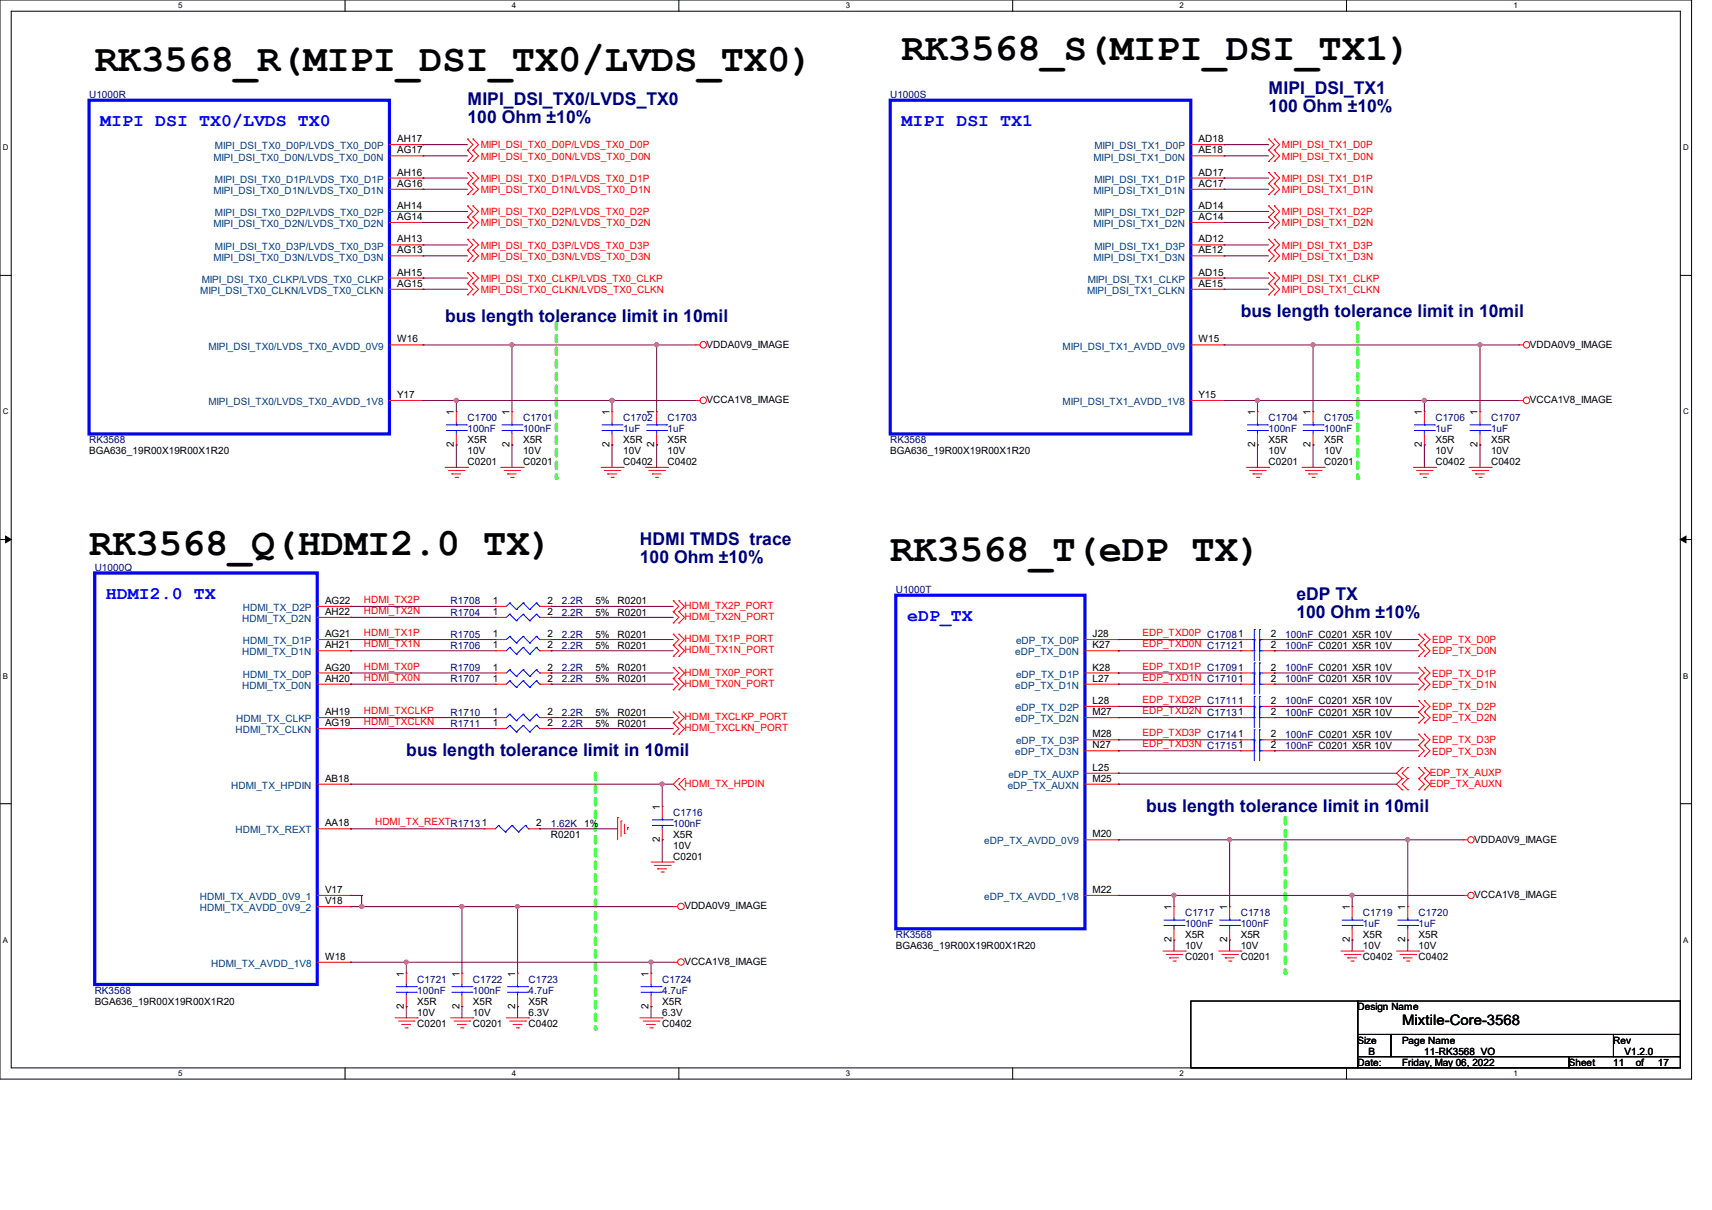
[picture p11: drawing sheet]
<svg xmlns="http://www.w3.org/2000/svg" width="297mm" height="210mm" viewBox="0 0 297 210" stroke-linecap="round" stroke-linejoin="round" font-family="sans-serif">
<path d="M0 0h293.5v187.3h-293.5zM1.9 1.9h289.6v183.4h-289.6z" fill="none" stroke="#000" stroke-width=".17"/>
<g fill="#fff">
<path d="M30.9 .2h.8v1.5h-.8z"/>
<path d="M30.9 185.5h.8v1.6h-.8z"/>
</g>
<path d="M59.9 0v1.9M59.9 185.3v2" fill="none" stroke="#000" stroke-width=".17"/>
<g fill="#fff">
<path d="M88.8 .2h.8v1.5h-.8z"/>
<path d="M88.8 185.5h.8v1.6h-.8z"/>
</g>
<path d="M117.8 0v1.9M117.8 185.3v2" fill="none" stroke="#000" stroke-width=".17"/>
<g fill="#fff">
<path d="M146.7 .2h.8v1.5h-.8z"/>
<path d="M146.7 185.5h.8v1.6h-.8z"/>
</g>
<path d="M175.7 0v1.9M175.7 185.3v2" fill="none" stroke="#000" stroke-width=".17"/>
<g fill="#fff">
<path d="M204.6 .2h.8v1.5h-.8z"/>
<path d="M204.6 185.5h.8v1.6h-.8z"/>
</g>
<path d="M233.6 0v1.9M233.6 185.3v2" fill="none" stroke="#000" stroke-width=".17"/>
<g fill="#fff">
<path d="M262.6 .2h.7v1.5h-.7z"/>
<path d="M262.6 185.5h.7v1.6h-.7z"/>
<path d="M.5 24.8h1v1.6h-1z"/>
<path d="M292 24.8h1v1.6h-1z"/>
<path d="M.5 70.7h1v1.5h-1z"/>
<path d="M292 70.7h1v1.5h-1z"/>
</g>
<path d="M0 47.8h1.9M291.5 47.8h2" fill="none" stroke="#000" stroke-width=".17"/>
<g fill="#fff">
<path d="M.5 116.5h.9v1.6h-.9z"/>
<path d="M292 116.5h.9v1.6h-.9z"/>
</g>
<path d="M0 93.6h1.9M291.5 93.6h2" fill="none" stroke="#000" stroke-width=".17"/>
<path d="M1 93l.9 .6-.9 .6zM291.5 93.6l1-.6v1.2z" fill="#000" stroke="#000" stroke-width=".17"/>
<g fill="#fff">
<path d="M.5 162.4h.9v1.5h-.9z"/>
<path d="M292 162.4h.9v1.5h-.9z"/>
</g>
<path d="M0 139.5h1.9M291.5 139.5h2" fill="none" stroke="#000" stroke-width=".17"/>
<path d="M96.5 56v27" fill="none" stroke="#0f0" stroke-width=".55" stroke-dasharray="1.1 1.1"/>
<circle cx="96.5" cy="83" r=".28" fill="#0f0" stroke-dasharray="1.1 1.1"/>
<path d="M235.5 56v27" fill="none" stroke="#0f0" stroke-width=".55" stroke-dasharray="1.1 1.1"/>
<circle cx="235.5" cy="83" r=".28" fill="#0f0" stroke-dasharray="1.1 1.1"/>
<path d="M223 141.9v27" fill="none" stroke="#0f0" stroke-width=".55" stroke-dasharray="1.1 1.1"/>
<circle cx="223" cy="168.9" r=".28" fill="#0f0" stroke-dasharray="1.1 1.1"/>
<path d="M103.3 134.2v44.4" fill="none" stroke="#0f0" stroke-width=".55" stroke-dasharray="1.1 1.1"/>
<circle cx="103.3" cy="178.6" r=".28" fill="#0f0" stroke-dasharray="1.1 1.1"/>
<g fill="none" stroke="#f00" stroke-width=".17">
<path d="M67.6 25.1h5.8M67.6 27.1h5.8M67.6 30.9h5.8M67.6 32.9h5.8M67.6 36.7h5.8M67.6 38.6h5.8M73.4 25.1h.1M73.4 27.1h.1M73.4 30.9h.1M73.4 32.9h.1M73.4 36.7h.1M73.4 38.6h.1"/>
<path d="M81.1 26.1h.1M81.1 24.1h.1M81.1 28h.1M81.1 31.9h.1M81.1 29.9h.1M81.1 33.8h.1M81.1 37.7h.1M81.1 35.7h.1M81.1 39.6h.1M81.1 24.1l.9 1-.9 1M81.1 26.1l.9 1-.9 .9M81.1 29.9l.9 1-.9 1"/>
<path d="M81.1 31.9l.9 1-.9 .9M81.1 35.7l.9 1-.9 1M81.1 37.7l.9 .9-.9 1M82 26.1h.1M82 24.1h.1M82 28h.1M82 31.9h.1M82 29.9h.1M82 33.8h.1M82 37.7h.1M82 35.7h.1M82 39.6h.1"/>
<path d="M82 24.1l1 1-1 1M82 26.1l1 1-1 .9M82 29.9l1 1-1 1M82 31.9l1 1-1 .9M82 35.7l1 1-1 1M82 37.7l1 .9-1 1M206.6 25.1h5.7M206.6 27.1h5.7M206.6 30.9h5.7M206.6 32.9h5.7M206.6 36.7h5.7M206.6 38.6h5.7"/>
<path d="M212.3 25.1h.1M212.3 27.1h.1M212.3 30.9h.1M212.3 32.9h.1M212.3 36.7h.1M212.3 38.6h.1M220.1 26.1h.1M220.1 24.1h.1M220.1 28h.1M220.1 31.9h.1M220.1 29.9h.1M220.1 33.8h.1"/>
<path d="M220.1 37.7h.1M220.1 35.7h.1M220.1 39.6h.1M220.1 24.1l1 1-1 1M220.1 26.1l1 1-1 .9M220.1 29.9l1 1-1 1M220.1 31.9l1 1-1 .9M220.1 35.7l1 1-1 1M220.1 37.7l1 .9-1 1M221.1 26.1h.1M221.1 24.1h.1M221.1 28h.1"/>
<path d="M221.1 31.9h.1M221.1 29.9h.1M221.1 33.8h.1M221.1 37.7h.1M221.1 35.7h.1M221.1 39.6h.1M221.1 24.1l.9 1-.9 1M221.1 26.1l.9 1-.9 .9M221.1 29.9l.9 1-.9 1M221.1 31.9l.9 1-.9 .9M221.1 35.7l.9 1-.9 1M221.1 37.7l.9 .9-.9 1"/>
<path d="M67.6 59.9h5.8M67.6 42.5h5.8M67.6 44.4h5.8M67.6 48.3h5.8M67.6 50.2h5.8M73.4 42.5h.1M73.4 44.4h.1M73.4 48.3h.1M73.4 50.2h.1M73.4 59.9h.1M81.1 49.2h.1M81.1 47.3h.1"/>
<path d="M81.1 51.2h.1M81.1 43.4h.1M81.1 41.5h.1M81.1 45.4h.1M81.1 47.3l.9 1-.9 .9M81.1 49.2l.9 1-.9 1M81.1 41.5l.9 1-.9 .9M81.1 43.4l.9 1-.9 1M82 49.2h.1M82 47.3h.1M82 51.2h.1M82 43.4h.1"/>
<path d="M82 41.5h.1M82 45.4h.1M82 47.3l1 1-1 .9M82 49.2l1 1-1 1M82 41.5l1 1-1 .9M82 43.4l1 1-1 1M120.6 59.9h.1M120.6 59.9h.9M206.6 59.9h5.7M206.6 42.5h5.7M206.6 44.4h5.7M206.6 48.3h5.7"/>
<path d="M206.6 50.2h5.7M212.3 42.5h.1M212.3 44.4h.1M212.3 48.3h.1M212.3 50.2h.1M212.3 59.9h.1M220.1 49.2h.1M220.1 47.3h.1M220.1 51.2h.1M220.1 43.4h.1M220.1 41.5h.1M220.1 45.4h.1"/>
<path d="M220.1 47.3l1 1-1 .9M220.1 49.2l1 1-1 1M220.1 41.5l1 1-1 .9M220.1 43.4l1 1-1 1M221.1 49.2h.1M221.1 47.3h.1M221.1 51.2h.1M221.1 43.4h.1M221.1 41.5h.1M221.1 45.4h.1M221.1 47.3l.9 1-.9 .9M221.1 49.2l.9 1-.9 1"/>
<path d="M221.1 41.5l.9 1-.9 .9M221.1 43.4l.9 1-.9 1M263.5 59.9h.1M263.5 59.9h.8M67.6 69.5h5.8M73.4 69.5h.1M79.2 71.5h.1M79.2 77.2h.1M79.2 71.5v1.9M79.2 75.3v1.9M88.8 71.5h.1M88.8 77.2h.1"/>
<path d="M88.8 71.5v1.9M88.8 75.3v1.9M106.2 71.5h.1M106.2 77.2h.1M106.2 71.5v1.9M106.2 75.3v1.9M113.9 71.5h.1M113.9 77.2h.1M113.9 71.5v1.9M113.9 75.3v1.9M120.6 69.5h.1M120.6 69.5h.9"/>
<path d="M206.6 69.5h5.7M212.3 69.5h.1M218.1 71.5h.1M218.1 77.2h.1M218.1 71.5v1.9M218.1 75.3v1.9M227.8 71.5h.1M227.8 77.2h.1M227.8 71.5v1.9M227.8 75.3v1.9M247.1 71.5h.1M247.1 77.2h.1"/>
<path d="M247.1 71.5v1.9M247.1 75.3v1.9M256.8 71.5h.1M256.8 77.2h.1M256.8 71.5v1.9M256.8 75.3v1.9M263.5 69.5h.1M263.5 69.5h.8M77.2 81.1h3.9M77.8 81.7h2.7M78.4 82.3h.1M78.4 82.3h1.5"/>
<path d="M79 82.8h.4M79.4 82.8h.1M80.5 81.7h.1M81.1 81.1h.1M86.9 81.1h3.9M87.5 81.7h2.7M88.1 82.3h.1M88.1 82.3h1.5M88.6 82.8h.4M89 82.8h.1M90.2 81.7h.1M90.8 81.1h.1"/>
<path d="M104.3 81.1h3.8M104.8 81.7h2.7M105.4 82.3h.1M105.4 82.3h1.6M106 82.8h.4M106.4 82.8h.1M107.5 81.7h.1M108.1 81.1h.1M112 81.1h3.8M112.6 81.7h2.7M113.2 82.3h.1M113.2 82.3h1.5"/>
<path d="M113.7 82.8h.4M114.1 82.8h.1M115.3 81.7h.1M115.8 81.1h.1M216.2 81.1h3.9M216.8 81.7h2.7M217.4 82.3h.1M217.4 82.3h1.5M218 82.8h.4M218.4 82.8h.1M219.5 81.7h.1M220.1 81.1h.1"/>
<path d="M225.9 81.1h3.8M226.4 81.7h2.8M227 82.3h.1M227 82.3h1.6M227.6 82.8h.4M228 82.8h.1M229.2 81.7h.1M229.7 81.1h.1M245.2 81.1h3.8M245.7 81.7h2.8M246.3 82.3h.1M246.3 82.3h1.6"/>
<path d="M246.9 82.8h.4M247.3 82.8h.1M248.5 81.7h.1M249 81.1h.1M254.8 81.1h3.9M255.4 81.7h2.7M256 82.3h.1M256 82.3h1.5M256.6 82.8h.4M257 82.8h.1M258.1 81.7h.1M258.7 81.1h.1"/>
<path d="M55 111h5.8M55 112.9h5.8M55 116.8h5.8M55 118.7h5.8M55 105.2h5.8M55 107.1h5.8M60.8 105.2h.1M60.8 107.1h.1M60.8 111h.1M60.8 112.9h.1M60.8 116.8h.1M60.8 118.7h.1"/>
<path d="M85.9 112.9h.1M85.9 105.2h.1M85.9 107.1h.1M85.9 111h.1M85.9 116.8h.1M85.9 118.7h.1M85.9 111h1.9M85.9 112.9h1.9M85.9 116.8h1.9M85.9 118.7h1.9M85.9 105.2h1.9M85.9 107.1h1.9"/>
<path d="M93.6 111h2M93.6 112.9h2M93.6 116.8h2M93.6 118.7h2M93.6 105.2h2M93.6 107.1h2M95.6 112.9h.1M95.6 105.2h.1M95.6 107.1h.1M95.6 111h.1M95.6 116.8h.1M95.6 118.7h.1"/>
<path d="M116.8 108.1h.1M116.8 106.2h.1M116.8 104.3h.1M116.8 113.9h.1M116.8 112h.1M116.8 110.1h.1M116.8 119.7h.1M116.8 117.8h.1M116.8 115.8h.1M116.8 106.2l1 .9-1 1M116.8 104.3l1 .9-1 1M116.8 112l1 .9-1 1"/>
<path d="M116.8 110.1l1 .9-1 1M116.8 117.8l1 .9-1 1M116.8 115.8l1 1-1 1M117.8 108.1h.1M117.8 106.2h.1M117.8 104.3h.1M117.8 113.9h.1M117.8 112h.1M117.8 110.1h.1M117.8 119.7h.1M117.8 117.8h.1M117.8 115.8h.1"/>
<path d="M117.8 106.2l.9 .9-.9 1M117.8 104.3l.9 .9-.9 1M117.8 112l.9 .9-.9 1M117.8 110.1l.9 .9-.9 1M117.8 117.8l.9 .9-.9 1M117.8 115.8l.9 1-.9 1M188.2 111h5.8M188.2 112.9h5.8M188.2 116.8h5.8M188.2 118.7h5.8M194 111h.1M194 112.9h.1"/>
<path d="M194 116.8h.1M194 118.7h.1M215.3 112.9h.1M215.3 116.8h.1M215.3 118.7h.1M215.3 111h.1M215.3 111h1.9M215.3 112.9h1.9M215.3 116.8h1.9M215.3 118.7h1.9M219.1 111h2M219.1 112.9h2"/>
<path d="M219.1 116.8h2M219.1 118.7h2M221.1 112.9h.1M221.1 116.8h.1M221.1 118.7h.1M221.1 111h.1M246.1 112h.1M246.1 110.1h.1M246.1 113.9h.1M246.1 117.8h.1M246.1 115.8h.1M246.1 119.7h.1"/>
<path d="M246.1 110.1l1 .9-1 1M246.1 112l1 .9-1 1M246.1 115.8l1 1-1 1M246.1 117.8l1 .9-1 1M247.1 112h.1M247.1 110.1h.1M247.1 113.9h.1M247.1 117.8h.1M247.1 115.8h.1M247.1 119.7h.1M247.1 110.1l1 .9-1 1M247.1 112l1 .9-1 1"/>
<path d="M247.1 115.8l1 1-1 1M247.1 117.8l1 .9-1 1M55 124.5h5.8M55 136.1h5.8M55 126.4h5.8M60.8 124.5h.1M60.8 126.4h.1M60.8 136.1h.1M85.9 126.4h.1M85.9 124.5h.1M85.9 124.5h1.9M85.9 126.4h1.9"/>
<path d="M93.6 124.5h2M93.6 126.4h2M95.6 126.4h.1M95.6 124.5h.1M114.9 140h.1M114.9 140v1.9M116.8 127.4h.1M116.8 125.5h.1M116.8 123.6h.1M116.8 125.5l1 .9-1 1M116.8 123.6l1 .9-1 1M117.8 135.1h.1"/>
<path d="M117.8 137.1h.1M117.8 127.4h.1M117.8 125.5h.1M117.8 123.6h.1M117.8 135.1l-1 1 1 1M117.8 125.5l.9 .9-.9 1M117.8 123.6l.9 .9-.9 1M118.7 137.1h.1M118.7 135.1h.1M118.7 135.1l-.9 1 .9 1M188.2 128.4h5.8M188.2 122.6h5.8"/>
<path d="M188.2 124.5h5.8M188.2 130.3h5.8M188.2 134.2h5.8M188.2 136.1h5.8M194 122.6h.1M194 124.5h.1M194 128.4h.1M194 130.3h.1M194 134.2h.1M194 136.1h.1M215.3 128.4h.1M215.3 130.3h.1"/>
<path d="M215.3 124.5h.1M215.3 122.6h.1M215.3 128.4h1.9M215.3 122.6h1.9M215.3 124.5h1.9M215.3 130.3h1.9M219.1 128.4h2M219.1 122.6h2M219.1 124.5h2M219.1 130.3h2M221.1 128.4h.1M221.1 130.3h.1"/>
<path d="M221.1 124.5h.1M221.1 122.6h.1M243.2 133.2h.1M243.2 135.1h.1M243.2 137.1h.1M243.2 133.2l-.9 1 .9 .9M243.2 135.1l-.9 1 .9 1M244.2 135.1h.1M244.2 133.2h.1M244.2 137.1h.1M244.2 133.2l-1 1 1 .9M244.2 135.1l-1 1 1 1"/>
<path d="M246.1 123.6h.1M246.1 121.6h.1M246.1 125.5h.1M246.1 129.4h.1M246.1 127.4h.1M246.1 131.3h.1M246.1 135.1h.1M246.1 133.2h.1M246.1 137.1h.1M246.1 121.6l1 1-1 1M246.1 123.6l1 .9-1 1M246.1 127.4l1 1-1 1"/>
<path d="M246.1 129.4l1 .9-1 1M246.1 133.2l1 1-1 .9M246.1 135.1l1 1-1 1M247.1 123.6h.1M247.1 121.6h.1M247.1 125.5h.1M247.1 129.4h.1M247.1 127.4h.1M247.1 131.3h.1M247.1 135.1h.1M247.1 133.2h.1M247.1 137.1h.1"/>
<path d="M247.1 121.6l1 1-1 1M247.1 123.6l1 .9-1 1M247.1 127.4l1 1-1 1M247.1 129.4l1 .9-1 1M247.1 133.2l1 1-1 .9M247.1 135.1l1 1-1 1M55 155.4h5.8M55 157.4h5.8M55 143.8h5.8M60.8 143.8h.1M60.8 155.4h.1M60.8 157.4h.1"/>
<path d="M84 143.8h.1M84 143.8h1.9M91.7 143.8h1.9M93.6 143.8h.1M107.1 141.9h.1M107.1 141.9v3.9M107.7 142.5h.1M107.7 142.5v2.7M108.3 144.6h.1M108.3 143v1.6M108.9 143.6h.1M108.9 143.6v.4"/>
<path d="M112.9 149.6h3.9M113.5 150.2h2.7M114.1 150.8h.1M114.1 150.8h1.6M114.7 151.3h.4M114.9 145.8h.1M114.9 143.8v2M115.1 151.3h.1M116.2 150.2h.1M116.8 149.6h.1M116.8 157.4h.1M116.8 157.4h.8"/>
<path d="M188.2 145.8h5.8M188.2 155.4h5.8M194 145.8h.1M194 155.4h.1M203.7 157.4h.1M203.7 157.4v1.9M213.3 157.4h.1M213.3 157.4v1.9M234.6 157.4h.1M234.6 157.4v1.9M244.2 157.4h.1M244.2 157.4v1.9"/>
<path d="M253.9 145.8h.1M253.9 155.4h.1M253.9 145.8h.7M253.9 155.4h.7M55 167h5.8M60.8 167h.1M68.5 176.7h3.9M69.1 177.2h2.7M69.7 177.8h.1M69.7 177.8h1.5M70.3 178.4h.4M70.5 168.9h.1"/>
<path d="M70.5 174.7h.1M70.5 168.9v2M70.5 172.8v1.9M70.7 178.4h.1M71.8 177.2h.1M72.4 176.7h.1M78.2 176.7h3.8M78.8 177.2h2.7M79.4 177.8h.1M79.4 177.8h1.5M79.9 178.4h.4M80.1 168.9h.1"/>
<path d="M80.1 174.7h.1M80.1 168.9v2M80.1 172.8v1.9M80.3 178.4h.1M81.5 177.2h.1M82 176.7h.1M87.8 176.7h3.9M88.4 177.2h2.7M89 177.8h.1M89 177.8h1.6M89.6 178.4h.4M89.8 168.9h.1"/>
<path d="M89.8 174.7h.1M89.8 168.9v2M89.8 172.8v1.9M90 178.4h.1M91.1 177.2h.1M91.7 176.7h.1M111 176.7h3.9M111.6 177.2h2.7M112.2 177.8h.1M112.2 177.8h1.5M112.7 178.4h.5M112.9 168.9h.1"/>
<path d="M112.9 174.7h.1M112.9 168.9v2M112.9 172.8v1.9M113.2 178.4h.1M114.3 177.2h.1M114.9 176.7h.1M116.8 167h.1M116.8 167h.8M201.8 165.1h3.8M202.3 165.7h2.7M202.9 166.2h.1M202.9 166.2h1.5"/>
<path d="M203.5 166.8h.4M203.7 163.2h.1M203.7 161.2v2M203.9 166.8h.1M205 165.7h.1M205.6 165.1h.1M211.4 165.1h3.9M212 165.7h2.7M212.6 166.2h.1M212.6 166.2h1.5M213.1 166.8h.4M213.3 163.2h.1"/>
<path d="M213.3 161.2v2M213.5 166.8h.1M214.7 165.7h.1M215.3 165.1h.1M232.6 165.1h3.9M233.2 165.7h2.7M233.8 166.2h.1M233.8 166.2h1.5M234.4 166.8h.3M234.6 163.2h.1M234.6 161.2v2M234.7 166.8h.1"/>
<path d="M235.9 165.7h.1M236.5 165.1h.1M242.3 165.1h3.8M242.9 165.7h2.7M243.5 166.2h.1M243.5 166.2h1.5M244 166.8h.4M244.2 163.2h.1M244.2 161.2v2M244.4 166.8h.1M245.6 165.7h.1M246.1 165.1h.1"/>
<circle cx="122" cy="59.8" r=".56"/>
<circle cx="264.8" cy="59.8" r=".56"/>
<circle cx="122" cy="69.5" r=".56"/>
<circle cx="264.8" cy="69.5" r=".56"/>
<circle cx="118.1" cy="157.3" r=".56"/>
<circle cx="255.2" cy="145.8" r=".55"/>
<circle cx="255.2" cy="155.4" r=".55"/>
<circle cx="118.1" cy="167" r=".56"/>
</g>
<path d="M206.6 173.7h28.9v11.6h-28.9zM235.5 173.7h56v5.8h-56zM235.5 179.5h5.8v3.9h-5.8zM241.3 179.5h38.6v3.9h-38.6zM279.9 179.5h11.6v3.9h-11.6zM235.5 183.4h36.7v1.9h-36.7zM272.2 183.4h19.3v1.9h-19.3z" fill="none" stroke="#000" stroke-width=".17"/>
<g fill="none" stroke="#00f" stroke-width=".17">
<path d="M77.4 74.7h3.5M77.4 73.7h3.5M79.2 73.7h.1M79.2 74.7h.1M79.2 73.4v.3M79.2 74.7v.6M80.9 74.7h.1M80.9 73.7h.1M87.1 74.7h3.5M87.1 73.7h3.5M88.8 73.7h.1M88.8 74.7h.1"/>
<path d="M88.8 73.4v.3M88.8 74.7v.6M90.6 74.7h.1M90.6 73.7h.1M104.4 74.7h3.5M104.4 73.7h3.5M106.2 73.7h.1M106.2 74.7h.1M106.2 73.4v.3M106.2 74.7v.6M107.9 74.7h.1M107.9 73.7h.1"/>
<path d="M112.2 74.7h3.5M112.2 73.7h3.5M113.9 73.7h.1M113.9 74.7h.1M113.9 73.4v.3M113.9 74.7v.6M115.7 74.7h.1M115.7 73.7h.1M216.4 74.7h3.5M216.4 73.7h3.5M218.1 73.7h.1M218.1 74.7h.1"/>
<path d="M218.1 73.4v.3M218.1 74.7v.6M219.9 74.7h.1M219.9 73.7h.1M226.1 74.7h3.4M226.1 73.7h3.4M227.8 73.7h.1M227.8 74.7h.1M227.8 73.4v.3M227.8 74.7v.6M229.5 74.7h.1M229.5 73.7h.1"/>
<path d="M245.4 74.7h3.4M245.4 73.7h3.4M247.1 73.7h.1M247.1 74.7h.1M247.1 73.4v.3M247.1 74.7v.6M248.8 74.7h.1M248.8 73.7h.1M255 74.7h3.5M255 73.7h3.5M256.8 73.7h.1M256.8 74.7h.1"/>
<path d="M256.8 73.4v.3M256.8 74.7v.6M258.5 74.7h.1M258.5 73.7h.1M88.4 112.4h.1M88.4 104.6h.1M88.4 106.6h.1M88.4 110.4h.1M88.4 116.2h.1M88.4 118.2h.1M88.4 112.4l-.6 .5M88.4 112.4l1.2 1.1"/>
<path d="M88.4 104.6l-.6 .6M88.4 104.6l1.2 1.2M88.4 106.6l-.6 .5M88.4 106.6l1.2 1.1M88.4 110.4l-.6 .6M88.4 110.4l1.2 1.2M88.4 116.2l-.6 .6M88.4 116.2l1.2 1.2M88.4 118.2l-.6 .5M88.4 118.2l1.2 1.1M89.6 113.5h.1M89.6 105.8h.1"/>
<path d="M89.6 107.7h.1M89.6 111.6h.1M89.6 117.4h.1M89.6 119.3h.1M90.8 112.4h.1M90.8 104.6h.1M90.8 106.6h.1M90.8 110.4h.1M90.8 116.2h.1M90.8 118.2h.1M90.8 112.4l-1.2 1.1M90.8 112.4l1.1 1.1"/>
<path d="M90.8 104.6l-1.2 1.2M90.8 104.6l1.1 1.2M90.8 106.6l-1.2 1.1M90.8 106.6l1.1 1.1M90.8 110.4l-1.2 1.2M90.8 110.4l1.1 1.2M90.8 116.2l-1.2 1.2M90.8 116.2l1.1 1.2M90.8 118.2l-1.2 1.1M90.8 118.2l1.1 1.1M91.9 113.5h.1M91.9 105.8h.1"/>
<path d="M91.9 107.7h.1M91.9 111.6h.1M91.9 117.4h.1M91.9 119.3h.1M93 112.4h.1M93 104.6h.1M93 106.6h.1M93 110.4h.1M93 116.2h.1M93 118.2h.1M93 112.4l-1.1 1.1M93 112.4l.6 .5"/>
<path d="M93 104.6l-1.1 1.2M93 104.6l.6 .6M93 106.6l-1.1 1.1M93 106.6l.6 .5M93 110.4l-1.1 1.2M93 110.4l.6 .6M93 116.2l-1.1 1.2M93 116.2l.6 .6M93 118.2l-1.1 1.1M93 118.2l.6 .5M93.6 112.9h.1M93.6 105.2h.1"/>
<path d="M93.6 107.1h.1M93.6 111h.1M93.6 116.8h.1M93.6 118.7h.1M217.2 112.9h.4M217.2 116.8h.4M217.2 118.7h.4M217.2 111h.4M217.6 112.9h.1M217.6 111.2h.1M217.6 116.8h.1M217.6 115.1h.1"/>
<path d="M217.6 118.7h.1M217.6 117h.1M217.6 111h.1M217.6 109.3h.1M217.6 109.3v5.4M217.6 115.1v5.4M218.5 111.2h.1M218.5 112.9h.1M218.5 115.1h.1M218.5 116.8h.1M218.5 117h.1M218.5 118.7h.1"/>
<path d="M218.5 109.3h.1M218.5 111h.1M218.5 109.3v5.4M218.5 115.1v5.4M218.5 112.9h.6M218.5 116.8h.6M218.5 118.7h.6M218.5 111h.6M88.4 125.9h.1M88.4 124h.1M88.4 125.9l-.6 .5M88.4 125.9l1.2 1.1"/>
<path d="M88.4 124l-.6 .5M88.4 124l1.2 1.1M89.6 127h.1M89.6 125.1h.1M90.8 125.9h.1M90.8 124h.1M90.8 125.9l-1.2 1.1M90.8 125.9l1.1 1.1M90.8 124l-1.2 1.1M90.8 124l1.1 1.1M91.9 127h.1M91.9 125.1h.1"/>
<path d="M93 125.9h.1M93 124h.1M93 125.9l-1.1 1.1M93 125.9l.6 .5M93 124l-1.1 1.1M93 124l.6 .5M93.6 126.4h.1M93.6 124.5h.1M217.2 128.4h.4M217.2 130.3h.4M217.2 124.5h.4M217.2 122.6h.4"/>
<path d="M217.6 128.4h.1M217.6 126.7h.1M217.6 130.3h.1M217.6 128.6h.1M217.6 124.5h.1M217.6 122.8h.1M217.6 122.6h.1M217.6 120.9h.1M217.6 120.9v5.4M217.6 126.7v5.3M218.5 126.7h.1M218.5 128.4h.1"/>
<path d="M218.5 128.6h.1M218.5 130.3h.1M218.5 122.8h.1M218.5 124.5h.1M218.5 120.9h.1M218.5 122.6h.1M218.5 128.4h.6M218.5 120.9v5.4M218.5 126.7v5.3M218.5 130.3h.6M218.5 124.5h.6M218.5 122.6h.6"/>
<path d="M86.5 143.3h.1M86.5 143.3l-.6 .5M86.5 143.3l1.2 1.1M87.7 144.4h.1M88.8 143.3h.1M88.8 143.3l-1.1 1.1M88.8 143.3l1.2 1.1M90 144.4h.1M91.1 143.3h.1M91.1 143.3l-1.1 1.1M91.1 143.3l.6 .5M91.7 143.8h.1"/>
<path d="M113.2 143.3h3.4M113.2 142.3h3.4M114.9 142.3h.1M114.9 143.3h.1M114.9 141.9v.4M114.9 143.3v.5M116.6 143.3h.1M116.6 142.3h.1M201.9 159.7h3.5M203.7 159.7h.1M203.7 159.3v.4M205.4 159.7h.1"/>
<path d="M211.6 159.7h3.5M213.3 159.7h.1M213.3 159.3v.4M215.1 159.7h.1M232.8 159.7h3.5M234.6 159.7h.1M234.6 159.3v.4M236.3 159.7h.1M242.5 159.7h3.5M244.2 159.7h.1M244.2 159.3v.4M246 159.7h.1"/>
<path d="M68.7 172.2h3.5M68.7 171.2h3.5M70.5 171.2h.1M70.5 172.2h.1M70.5 170.9v.3M70.5 172.2v.6M72.2 172.2h.1M72.2 171.2h.1M78.4 172.2h3.5M78.4 171.2h3.5M80.1 171.2h.1M80.1 172.2h.1"/>
<path d="M80.1 170.9v.3M80.1 172.2v.6M81.9 172.2h.1M81.9 171.2h.1M88.1 172.2h3.4M88.1 171.2h3.4M89.8 171.2h.1M89.8 172.2h.1M89.8 170.9v.3M89.8 172.2v.6M91.5 172.2h.1M91.5 171.2h.1"/>
<path d="M111.2 172.2h3.5M111.2 171.2h3.5M112.9 171.2h.1M112.9 172.2h.1M112.9 170.9v.3M112.9 172.2v.6M114.7 172.2h.1M114.7 171.2h.1M201.9 160.6h3.5M203.7 160.6h.1M203.7 160.6v.6M205.4 160.6h.1"/>
<path d="M211.6 160.6h3.5M213.3 160.6h.1M213.3 160.6v.6M215.1 160.6h.1M232.8 160.6h3.5M234.6 160.6h.1M234.6 160.6v.6M236.3 160.6h.1M242.5 160.6h3.5M244.2 160.6h.1M244.2 160.6v.6M246 160.6h.1"/>
</g>
<path d="M15.5 17.4h52.1v57.9h-52.1zM154.4 17.4h52.2v57.9h-52.2zM16.4 99.4h38.6v71.5h-38.6zM155.4 103.3h32.8v57.9h-32.8z" fill="none" stroke="#00f" stroke-width=".55"/>
<g fill="none" stroke="#800040" stroke-width=".17">
<path d="M73.4 25.1h.1M73.4 27.1h.1M73.4 30.9h.1M73.4 32.9h.1M73.4 36.7h.1M73.4 38.6h.1M73.4 25.1h7.7M73.4 27.1h7.7M73.4 30.9h7.7M73.4 32.9h7.7M73.4 36.7h7.7M73.4 38.6h7.7"/>
<path d="M212.3 38.6h.1M212.3 27.1h.1M212.3 25.1h.1M212.3 32.9h.1M212.3 30.9h.1M212.3 36.7h.1M212.3 25.1h7.8M212.3 27.1h7.8M212.3 30.9h7.8M212.3 32.9h7.8M212.3 36.7h7.8M212.3 38.6h7.8"/>
<path d="M73.4 59.9h.1M73.4 48.3h.1M73.4 50.2h.1M73.4 42.5h.1M73.4 44.4h.1M73.4 59.9h47.2M73.4 48.3h7.7M73.4 50.2h7.7M73.4 42.5h7.7M73.4 44.4h7.7M88.8 59.9h.1M88.8 59.9v11.6"/>
<path d="M113.9 59.9h.1M113.9 59.9v11.6M212.3 50.2h.1M212.3 48.3h.1M212.3 59.9h.1M212.3 44.4h.1M212.3 42.5h.1M212.3 59.9h51.2M212.3 48.3h7.8M212.3 50.2h7.8M212.3 42.5h7.8M212.3 44.4h7.8"/>
<path d="M227.8 59.9h.1M227.8 59.9v11.6M256.8 59.9h.1M256.8 59.9v11.6M73.4 69.5h.1M73.4 69.5h47.2M79.2 69.5h.1M79.2 77.2h.1M79.2 69.5v2M79.2 77.2v3.9M88.8 77.2h.1M88.8 77.2v3.9"/>
<path d="M106.2 69.5h.1M106.2 77.2h.1M106.2 69.5v2M106.2 77.2v3.9M113.9 77.2h.1M113.9 77.2v3.9M212.3 69.5h.1M212.3 69.5h51.2M218.1 69.5h.1M218.1 77.2h.1M218.1 69.5v2M218.1 77.2v3.9"/>
<path d="M227.8 77.2h.1M227.8 77.2v3.9M247.1 69.5h.1M247.1 77.2h.1M247.1 69.5v2M247.1 77.2v3.9M256.8 77.2h.1M256.8 77.2v3.9M60.8 105.2h.1M60.8 107.1h.1M60.8 111h.1M60.8 112.9h.1"/>
<path d="M60.8 116.8h.1M60.8 118.7h.1M60.8 105.2h25.1M60.8 107.1h25.1M60.8 111h25.1M60.8 112.9h25.1M60.8 116.8h25.1M60.8 118.7h25.1M95.6 105.2h.1M95.6 107.1h.1M95.6 111h.1M95.6 112.9h.1"/>
<path d="M95.6 116.8h.1M95.6 118.7h.1M95.6 105.2h21.2M95.6 107.1h21.2M95.6 111h21.2M95.6 112.9h21.2M95.6 116.8h21.2M95.6 118.7h21.2M194 111h.1M194 112.9h.1M194 116.8h.1M194 118.7h.1"/>
<path d="M194 111h21.3M194 112.9h21.3M194 116.8h21.3M194 118.7h21.3M221.1 111h.1M221.1 112.9h.1M221.1 116.8h.1M221.1 118.7h.1M221.1 111h25M221.1 112.9h25M221.1 116.8h25M221.1 118.7h25"/>
<path d="M60.8 136.1h.1M60.8 124.5h.1M60.8 126.4h.1M60.8 136.1h56M60.8 124.5h25.1M60.8 126.4h25.1M95.6 126.4h.1M95.6 124.5h.1M95.6 124.5h21.2M95.6 126.4h21.2M114.9 136.1h.1M114.9 136.1v3.9"/>
<path d="M194 122.6h.1M194 124.5h.1M194 134.2h.1M194 136.1h.1M194 128.4h.1M194 130.3h.1M194 136.1h48.3M194 124.5h21.3M194 122.6h21.3M194 128.4h21.3M194 130.3h21.3M194 134.2h48.3"/>
<path d="M221.1 122.6h.1M221.1 124.5h.1M221.1 128.4h.1M221.1 130.3h.1M221.1 124.5h25M221.1 122.6h25M221.1 128.4h25M221.1 130.3h25M60.8 155.4h.1M60.8 157.4h.1M60.8 143.8h.1M60.8 155.4h1.9"/>
<path d="M60.8 157.4h56M60.8 143.8h23.2M62.7 155.4h.1M62.7 157.4h.1M62.7 155.4v2M80.1 157.4h.1M80.1 157.4v11.5M89.8 157.4h.1M89.8 157.4v11.5M93.6 143.8h.1M93.6 143.8h13.5M114.9 145.8h.1"/>
<path d="M114.9 145.8v3.8M194 155.4h.1M194 145.8h.1M194 155.4h59.9M194 145.8h59.9M203.7 155.4h.1M203.7 155.4v2M213.3 145.8h.1M213.3 145.8v11.6M234.6 155.4h.1M234.6 155.4v2M244.2 145.8h.1"/>
<path d="M244.2 145.8v11.6M60.8 167h.1M60.8 167h56M70.5 167h.1M70.5 174.7h.1M70.5 167v1.9M70.5 174.7v2M80.1 174.7h.1M80.1 174.7v2M89.8 174.7h.1M89.8 174.7v2M112.9 167h.1"/>
<path d="M112.9 174.7h.1M112.9 167v1.9M112.9 174.7v2M203.7 163.2h.1M203.7 163.2v1.9M213.3 163.2h.1M213.3 163.2v1.9M234.6 163.2h.1M234.6 163.2v1.9M244.2 163.2h.1M244.2 163.2v1.9"/>
</g>
<g fill="#f0f" stroke="#f0f" stroke-width=".17">
<circle cx="256.7" cy="59.8" r=".36"/>
<circle cx="247.1" cy="69.5" r=".36"/>
<circle cx="218.1" cy="69.5" r=".36"/>
<circle cx="234.5" cy="155.4" r=".36"/>
<circle cx="203.6" cy="155.4" r=".36"/>
<circle cx="244.2" cy="145.7" r=".36"/>
<circle cx="213.3" cy="145.7" r=".36"/>
<circle cx="106.2" cy="69.5" r=".37"/>
<circle cx="79.1" cy="69.5" r=".36"/>
<circle cx="88.8" cy="59.8" r=".36"/>
<circle cx="113.9" cy="59.8" r=".36"/>
<circle cx="227.8" cy="59.8" r=".36"/>
<circle cx="80.1" cy="157.3" r=".36"/>
<circle cx="62.7" cy="157.3" r=".37"/>
<circle cx="112.9" cy="167" r=".36"/>
<circle cx="70.5" cy="167" r=".36"/>
<circle cx="114.9" cy="136.1" r=".37"/>
<circle cx="89.8" cy="157.3" r=".36"/>
</g>
<g font-size="6.7">
<text x="156.4" y="10.4">RK3568_S(MIPI_DSI_TX1)</text>
<text x="16.4" y="12.4">RK3568_R(MIPI_DSI_TX0/LVDS_TX0)</text>
<text x="15.5" y="96.4">RK3568_Q(HDMI2.0 TX)</text>
<text x="154.4" y="97.3">RK3568_T(eDP TX)</text>
</g>
<g font-size="3" fill="#000080">
<text x="220.1" y="16.4">MIPI_DSI_TX1</text>
<text x="81.1" y="18.3">MIPI_DSI_TX0/LVDS_TX0</text>
<text x="81.1" y="21.4">100 Ohm ±10%</text>
<text x="220.1" y="19.5">100 Ohm ±10%</text>
<text x="77.2" y="55.9">bus length tolerance limit in 10mil</text>
<text x="215.3" y="55">bus length tolerance limit in 10mil</text>
<text x="111" y="94.5">HDMI TMDS trace</text>
<text x="111" y="97.7">100 Ohm ±10%</text>
<text x="224.9" y="104.2">eDP TX</text>
<text x="224.9" y="107.3">100 Ohm ±10%</text>
<text x="70.5" y="131.2">bus length tolerance limit in 10mil</text>
<text x="198.8" y="140.9">bus length tolerance limit in 10mil</text>
</g>
<g font-size="3" fill="#00f">
<text x="17.4" y="21.8">MIPI DSI TX0/LVDS TX0</text>
<text x="156.4" y="21.8">MIPI DSI TX1</text>
<text x="18.4" y="103.9">HDMI2.0 TX</text>
<text x="157.4" y="107.8">eDP_TX</text>
</g>
<text font-size="2.5" x="243.2" y="177.9">Mixtile-Core-3568</text>
<g font-size="1.7" fill="#000080">
<text x="15.5" y="17.1">U1000R</text>
<text x="154.4" y="17.1">U1000S</text>
<text x="15.5" y="76.9">RK3568</text>
<text x="81.1" y="73.1">C1700</text>
<text x="81.1" y="75">100nF</text>
<text x="90.8" y="73.1">C1701</text>
<text x="90.8" y="75">100nF</text>
<text x="108.1" y="73.1">C1702</text>
<text x="108.1" y="75">1uF</text>
<text x="115.8" y="73.1">C1703</text>
<text x="115.8" y="75">1uF</text>
<text x="154.4" y="76.9">RK3568</text>
<text x="220.1" y="73.1">C1704</text>
<text x="220.1" y="75">100nF</text>
<text x="229.7" y="73.1">C1705</text>
<text x="229.7" y="75">100nF</text>
<text x="249" y="73.1">C1706</text>
<text x="249" y="75">1uF</text>
<text x="258.7" y="73.1">C1707</text>
<text x="258.7" y="75">1uF</text>
<text x="16.4" y="99.1">U1000Q</text>
<text x="78.2" y="104.9">R1708</text>
<text x="78.2" y="106.8">R1704</text>
<text x="97.5" y="104.9">2.2R</text>
<text x="97.5" y="106.8">2.2R</text>
<text x="155.4" y="103">U1000T</text>
<text x="78.2" y="112.6">R1706</text>
<text x="78.2" y="110.7">R1705</text>
<text x="97.5" y="112.6">2.2R</text>
<text x="97.5" y="110.7">2.2R</text>
<text x="222.9" y="112.6">100nF C0201 X5R 10V</text>
<text x="222.9" y="110.7">100nF C0201 X5R 10V</text>
<text x="78.2" y="116.5">R1709</text>
<text x="78.2" y="118.4">R1707</text>
<text x="97.5" y="116.5">2.2R</text>
<text x="97.5" y="118.4">2.2R</text>
<text x="222.9" y="116.5">100nF C0201 X5R 10V</text>
<text x="222.9" y="118.4">100nF C0201 X5R 10V</text>
<text x="78.2" y="124.2">R1710</text>
<text x="97.5" y="124.2">2.2R</text>
<text x="222.9" y="124.2">100nF C0201 X5R 10V</text>
<text x="222.9" y="122.3">100nF C0201 X5R 10V</text>
<text x="78.2" y="126.2">R1711</text>
<text x="97.5" y="126.2">2.2R</text>
<text x="222.9" y="128.1">100nF C0201 X5R 10V</text>
<text x="222.9" y="130">100nF C0201 X5R 10V</text>
<text x="95.6" y="143.5">1.62K</text>
<text x="116.8" y="141.6">C1716</text>
<text x="116.8" y="143.5">100nF</text>
<text x="205.6" y="159">C1717</text>
<text x="205.6" y="160.9">100nF</text>
<text x="215.2" y="159">C1718</text>
<text x="215.2" y="160.9">100nF</text>
<text x="236.5" y="159">C1719</text>
<text x="236.5" y="160.9">1uF</text>
<text x="246.1" y="159">C1720</text>
<text x="246.1" y="160.9">1uF</text>
<text x="155.4" y="162.8">RK3568</text>
<text x="16.4" y="172.5">RK3568</text>
<text x="72.4" y="170.5">C1721</text>
<text x="72.4" y="172.5">100nF</text>
<text x="82" y="170.5">C1722</text>
<text x="82" y="172.5">100nF</text>
<text x="91.7" y="170.5">C1723</text>
<text x="91.7" y="172.5">4.7uF</text>
<text x="114.9" y="170.5">C1724</text>
<text x="114.9" y="172.5">4.7uF</text>
</g>
<g font-size="1.7" fill="#004080">
<text x="37" y="27.9">MIPI_DSI_TX0_D0N/LVDS_TX0_D0N</text>
<text x="37.3" y="25.9">MIPI_DSI_TX0_D0P/LVDS_TX0_D0P</text>
<text x="189.7" y="27.9">MIPI_DSI_TX1_D0N</text>
<text x="189.8" y="25.9">MIPI_DSI_TX1_D0P</text>
<text x="37" y="33.7">MIPI_DSI_TX0_D1N/LVDS_TX0_D1N</text>
<text x="37.3" y="31.7">MIPI_DSI_TX0_D1P/LVDS_TX0_D1P</text>
<text x="189.7" y="33.7">MIPI_DSI_TX1_D1N</text>
<text x="189.8" y="31.7">MIPI_DSI_TX1_D1P</text>
<text x="37" y="39.4">MIPI_DSI_TX0_D2N/LVDS_TX0_D2N</text>
<text x="37.3" y="37.5">MIPI_DSI_TX0_D2P/LVDS_TX0_D2P</text>
<text x="189.7" y="39.4">MIPI_DSI_TX1_D2N</text>
<text x="189.8" y="37.5">MIPI_DSI_TX1_D2P</text>
<text x="37" y="45.2">MIPI_DSI_TX0_D3N/LVDS_TX0_D3N</text>
<text x="37.3" y="43.3">MIPI_DSI_TX0_D3P/LVDS_TX0_D3P</text>
<text x="189.7" y="45.2">MIPI_DSI_TX1_D3N</text>
<text x="189.8" y="43.3">MIPI_DSI_TX1_D3P</text>
<text x="34.8" y="51">MIPI_DSI_TX0_CLKN/LVDS_TX0_CLKN</text>
<text x="35" y="49.1">MIPI_DSI_TX0_CLKP/LVDS_TX0_CLKP</text>
<text x="188.6" y="51">MIPI_DSI_TX1_CLKN</text>
<text x="188.7" y="49.1">MIPI_DSI_TX1_CLKP</text>
<text x="36.1" y="60.7">MIPI_DSI_TX0/LVDS_TX0_AVDD_0V9</text>
<text x="184.3" y="60.7">MIPI_DSI_TX1_AVDD_0V9</text>
<text x="36.1" y="70.3">MIPI_DSI_TX0/LVDS_TX0_AVDD_1V8</text>
<text x="184.3" y="70.3">MIPI_DSI_TX1_AVDD_1V8</text>
<text x="42" y="107.9">HDMI_TX_D2N</text>
<text x="42.1" y="106">HDMI_TX_D2P</text>
<text x="42" y="113.8">HDMI_TX_D1N</text>
<text x="42.1" y="111.8">HDMI_TX_D1P</text>
<text x="176.1" y="113.8">eDP_TX_D0N</text>
<text x="176.3" y="111.8">eDP_TX_D0P</text>
<text x="42" y="119.5">HDMI_TX_D0N</text>
<text x="42.1" y="117.6">HDMI_TX_D0P</text>
<text x="176.1" y="119.5">eDP_TX_D1N</text>
<text x="176.3" y="117.6">eDP_TX_D1P</text>
<text x="41" y="125.3">HDMI_TX_CLKP</text>
<text x="176.1" y="125.3">eDP_TX_D2N</text>
<text x="176.3" y="123.4">eDP_TX_D2P</text>
<text x="40.8" y="127.3">HDMI_TX_CLKN</text>
<text x="176.1" y="131.1">eDP_TX_D3N</text>
<text x="176.3" y="129.2">eDP_TX_D3P</text>
<text x="40.1" y="136.9">HDMI_TX_HPDIN</text>
<text x="174.8" y="136.9">eDP_TX_AUXN</text>
<text x="174.9" y="135">eDP_TX_AUXP</text>
<text x="40.8" y="144.7">HDMI_TX_REXT</text>
<text x="170.8" y="146.6">eDP_TX_AVDD_0V9</text>
<text x="34.7" y="156.2">HDMI_TX_AVDD_0V9_1</text>
<text x="34.7" y="158.2">HDMI_TX_AVDD_0V9_2</text>
<text x="170.8" y="156.2">eDP_TX_AVDD_1V8</text>
<text x="36.6" y="167.8">HDMI_TX_AVDD_1V8</text>
</g>
<g font-size="1.7">
<text x="68.9" y="24.7">AH17</text>
<text x="68.9" y="26.6">AG17</text>
<text x="207.9" y="24.7">AD18</text>
<text x="207.9" y="26.6">AE18</text>
<text x="68.9" y="30.5">AH16</text>
<text x="68.9" y="32.4">AG16</text>
<text x="207.9" y="30.5">AD17</text>
<text x="207.9" y="32.4">AC17</text>
<text x="68.9" y="36.3">AH14</text>
<text x="68.9" y="38.2">AG14</text>
<text x="207.9" y="36.3">AD14</text>
<text x="207.9" y="38.2">AC14</text>
<text x="68.9" y="42.1">AH13</text>
<text x="68.9" y="44">AG13</text>
<text x="68.9" y="47.8">AH15</text>
<text x="207.9" y="42.1">AD12</text>
<text x="207.9" y="44">AE12</text>
<text x="207.9" y="47.8">AD15</text>
<text x="68.9" y="49.8">AG15</text>
<text x="207.9" y="49.8">AE15</text>
<text x="68.9" y="59.4">W16</text>
<text x="207.9" y="59.4">W15</text>
<text x="122.6" y="60.3">VDDA0V9_IMAGE</text>
<text x="265.4" y="60.3">VDDA0V9_IMAGE</text>
<text x="68.9" y="69.1">Y17</text>
<text x="122.6" y="70">VCCA1V8_IMAGE</text>
<text x="207.9" y="69.1">Y15</text>
<text x="265.4" y="70">VCCA1V8_IMAGE</text>
<text x="78.7" y="77.7" transform="rotate(-90 78.7 77.7)">2</text>
<text x="78.7" y="72" transform="rotate(-90 78.7 72)">1</text>
<text x="81.1" y="76.9">X5R</text>
<text x="88.4" y="77.7" transform="rotate(-90 88.4 77.7)">2</text>
<text x="88.4" y="72" transform="rotate(-90 88.4 72)">1</text>
<text x="90.8" y="76.9">X5R</text>
<text x="105.7" y="77.7" transform="rotate(-90 105.7 77.7)">2</text>
<text x="105.7" y="72" transform="rotate(-90 105.7 72)">1</text>
<text x="108.1" y="76.9">X5R</text>
<text x="113.5" y="77.7" transform="rotate(-90 113.5 77.7)">2</text>
<text x="113.5" y="72" transform="rotate(-90 113.5 72)">1</text>
<text x="115.8" y="76.9">X5R</text>
<text x="217.7" y="77.7" transform="rotate(-90 217.7 77.7)">2</text>
<text x="217.7" y="72" transform="rotate(-90 217.7 72)">1</text>
<text x="220.1" y="76.9">X5R</text>
<text x="227.4" y="77.7" transform="rotate(-90 227.4 77.7)">2</text>
<text x="227.4" y="72" transform="rotate(-90 227.4 72)">1</text>
<text x="229.7" y="76.9">X5R</text>
<text x="246.7" y="77.7" transform="rotate(-90 246.7 77.7)">2</text>
<text x="246.7" y="72" transform="rotate(-90 246.7 72)">1</text>
<text x="249" y="76.9">X5R</text>
<text x="256.3" y="77.7" transform="rotate(-90 256.3 77.7)">2</text>
<text x="256.3" y="72" transform="rotate(-90 256.3 72)">1</text>
<text x="258.7" y="76.9">X5R</text>
<text x="15.5" y="78.8">BGA636_19R00X19R00X1R20</text>
<text x="81.1" y="80.8">C0201</text>
<text x="81.1" y="78.8">10V</text>
<text x="90.8" y="80.8">C0201</text>
<text x="90.8" y="78.8">10V</text>
<text x="108.1" y="80.8">C0402</text>
<text x="108.1" y="78.8">10V</text>
<text x="115.8" y="80.8">C0402</text>
<text x="115.8" y="78.8">10V</text>
<text x="154.4" y="78.8">BGA636_19R00X19R00X1R20</text>
<text x="220.1" y="80.8">C0201</text>
<text x="220.1" y="78.8">10V</text>
<text x="229.7" y="80.8">C0201</text>
<text x="229.7" y="78.8">10V</text>
<text x="249" y="80.8">C0402</text>
<text x="249" y="78.8">10V</text>
<text x="258.7" y="80.8">C0402</text>
<text x="258.7" y="78.8">10V</text>
<text x="56.4" y="104.8">AG22</text>
<text x="56.4" y="106.7">AH22</text>
<text x="85.5" y="104.8">1</text>
<text x="85.5" y="106.7">1</text>
<text x="95" y="104.8">2</text>
<text x="95" y="106.7">2</text>
<text x="103.3" y="104.9">5%</text>
<text x="103.3" y="106.8">5%</text>
<text x="107.1" y="104.9">R0201</text>
<text x="107.1" y="106.8">R0201</text>
<text x="56.4" y="110.6">AG21</text>
<text x="56.4" y="112.5">AH21</text>
<text x="85.5" y="112.5">1</text>
<text x="85.5" y="110.6">1</text>
<text x="95" y="112.5">2</text>
<text x="95" y="110.6">2</text>
<text x="103.3" y="112.6">5%</text>
<text x="103.3" y="110.7">5%</text>
<text x="107.1" y="112.6">R0201</text>
<text x="107.1" y="110.7">R0201</text>
<text x="189.6" y="110.6">J28</text>
<text x="189.6" y="112.5">K27</text>
<text x="220.5" y="112.5">2</text>
<text x="220.5" y="110.6">2</text>
<text x="56.4" y="116.4">AG20</text>
<text x="56.4" y="118.3">AH20</text>
<text x="85.5" y="116.4">1</text>
<text x="85.5" y="118.3">1</text>
<text x="95" y="116.4">2</text>
<text x="95" y="118.3">2</text>
<text x="103.3" y="116.5">5%</text>
<text x="103.3" y="118.4">5%</text>
<text x="107.1" y="116.5">R0201</text>
<text x="107.1" y="118.4">R0201</text>
<text x="189.6" y="116.4">K28</text>
<text x="189.6" y="118.3">L27</text>
<text x="220.5" y="116.4">2</text>
<text x="220.5" y="118.3">2</text>
<text x="56.4" y="124.1">AH19</text>
<text x="85.5" y="124.1">1</text>
<text x="95" y="124.1">2</text>
<text x="103.3" y="124.2">5%</text>
<text x="107.1" y="124.2">R0201</text>
<text x="189.6" y="122.2">L28</text>
<text x="189.6" y="124.1">M27</text>
<text x="220.5" y="124.1">2</text>
<text x="220.5" y="122.2">2</text>
<text x="56.4" y="126">AG19</text>
<text x="85.5" y="126">1</text>
<text x="95" y="126">2</text>
<text x="103.3" y="126.2">5%</text>
<text x="107.1" y="126.2">R0201</text>
<text x="189.6" y="128">M28</text>
<text x="189.6" y="129.9">N27</text>
<text x="220.5" y="128">2</text>
<text x="220.5" y="129.9">2</text>
<text x="56.4" y="135.7">AB18</text>
<text x="189.6" y="133.8">L25</text>
<text x="189.6" y="135.7">M25</text>
<text x="56.4" y="143.4">AA18</text>
<text x="93" y="143.4">2</text>
<text x="101.3" y="143.5">1%</text>
<text x="114.5" y="140.6" transform="rotate(-90 114.5 140.6)">1</text>
<text x="95.6" y="145.5">R0201</text>
<text x="114.5" y="146.2" transform="rotate(-90 114.5 146.2)">2</text>
<text x="116.8" y="149.3">C0201</text>
<text x="116.8" y="145.5">X5R</text>
<text x="116.8" y="147.4">10V</text>
<text x="189.6" y="145.3">M20</text>
<text x="255.8" y="146.2">VDDA0V9_IMAGE</text>
<text x="56.4" y="155">V17</text>
<text x="189.6" y="155">M22</text>
<text x="255.8" y="155.9">VCCA1V8_IMAGE</text>
<text x="56.4" y="156.9">V18</text>
<text x="118.7" y="157.8">VDDA0V9_IMAGE</text>
<text x="203.2" y="157.9" transform="rotate(-90 203.2 157.9)">1</text>
<text x="212.9" y="157.9" transform="rotate(-90 212.9 157.9)">1</text>
<text x="234.1" y="157.9" transform="rotate(-90 234.1 157.9)">1</text>
<text x="243.8" y="157.9" transform="rotate(-90 243.8 157.9)">1</text>
<text x="56.4" y="166.6">W18</text>
<text x="118.7" y="167.4">VCCA1V8_IMAGE</text>
<text x="155.4" y="164.8">BGA636_19R00X19R00X1R20</text>
<text x="203.2" y="163.5" transform="rotate(-90 203.2 163.5)">2</text>
<text x="205.6" y="166.7">C0201</text>
<text x="205.6" y="162.8">X5R</text>
<text x="205.6" y="164.8">10V</text>
<text x="212.9" y="163.5" transform="rotate(-90 212.9 163.5)">2</text>
<text x="215.2" y="166.7">C0201</text>
<text x="215.2" y="162.8">X5R</text>
<text x="215.2" y="164.8">10V</text>
<text x="234.1" y="163.5" transform="rotate(-90 234.1 163.5)">2</text>
<text x="236.5" y="166.7">C0402</text>
<text x="236.5" y="162.8">X5R</text>
<text x="236.5" y="164.8">10V</text>
<text x="243.8" y="163.5" transform="rotate(-90 243.8 163.5)">2</text>
<text x="246.1" y="166.7">C0402</text>
<text x="246.1" y="162.8">X5R</text>
<text x="246.1" y="164.8">10V</text>
<text x="70.1" y="169.5" transform="rotate(-90 70.1 169.5)">1</text>
<text x="79.7" y="169.5" transform="rotate(-90 79.7 169.5)">1</text>
<text x="89.4" y="169.5" transform="rotate(-90 89.4 169.5)">1</text>
<text x="112.5" y="169.5" transform="rotate(-90 112.5 169.5)">1</text>
<text x="16.4" y="174.4">BGA636_19R00X19R00X1R20</text>
<text x="70.1" y="175.1" transform="rotate(-90 70.1 175.1)">2</text>
<text x="72.4" y="178.3">C0201</text>
<text x="72.4" y="174.4">X5R</text>
<text x="72.4" y="176.3">10V</text>
<text x="79.7" y="175.1" transform="rotate(-90 79.7 175.1)">2</text>
<text x="82" y="178.3">C0201</text>
<text x="82" y="174.4">X5R</text>
<text x="82" y="176.3">10V</text>
<text x="89.4" y="175.1" transform="rotate(-90 89.4 175.1)">2</text>
<text x="91.7" y="178.3">C0402</text>
<text x="91.7" y="174.4">X5R</text>
<text x="91.7" y="176.3">6.3V</text>
<text x="112.5" y="175.1" transform="rotate(-90 112.5 175.1)">2</text>
<text x="114.9" y="178.3">C0402</text>
<text x="114.9" y="174.4">X5R</text>
<text x="114.9" y="176.3">6.3V</text>
<text x="235.5" y="175.3">Design Name</text>
<text x="235.5" y="181.1">Size</text>
<text x="235.5" y="185">Date:</text>
<text x="237.4" y="183.1">B</text>
<text x="243.2" y="181.1">Page Name</text>
<text x="243.2" y="185">Friday, May 06, 2022</text>
<text x="247.1" y="183.1">11-RK3568_VO</text>
<text x="272.2" y="185">Sheet</text>
<text x="279.9" y="181.1">Rev</text>
<text x="279.9" y="185">11</text>
<text x="281.8" y="183.1">V1.2.0</text>
<text x="283.8" y="185">of</text>
<text x="287.6" y="185">17</text>
</g>
<g font-size="1.7" fill="#f00">
<text x="83.4" y="25.7">MIPI_DSI_TX0_D0P/LVDS_TX0_D0P</text>
<text x="83.4" y="27.7">MIPI_DSI_TX0_D0N/LVDS_TX0_D0N</text>
<text x="222.4" y="25.7">MIPI_DSI_TX1_D0P</text>
<text x="222.4" y="27.7">MIPI_DSI_TX1_D0N</text>
<text x="83.4" y="31.5">MIPI_DSI_TX0_D1P/LVDS_TX0_D1P</text>
<text x="83.4" y="33.5">MIPI_DSI_TX0_D1N/LVDS_TX0_D1N</text>
<text x="222.4" y="31.5">MIPI_DSI_TX1_D1P</text>
<text x="222.4" y="33.5">MIPI_DSI_TX1_D1N</text>
<text x="83.4" y="37.3">MIPI_DSI_TX0_D2P/LVDS_TX0_D2P</text>
<text x="83.4" y="39.3">MIPI_DSI_TX0_D2N/LVDS_TX0_D2N</text>
<text x="222.4" y="37.3">MIPI_DSI_TX1_D2P</text>
<text x="222.4" y="39.3">MIPI_DSI_TX1_D2N</text>
<text x="83.4" y="43.1">MIPI_DSI_TX0_D3P/LVDS_TX0_D3P</text>
<text x="83.4" y="45">MIPI_DSI_TX0_D3N/LVDS_TX0_D3N</text>
<text x="222.4" y="43.1">MIPI_DSI_TX1_D3P</text>
<text x="222.4" y="45">MIPI_DSI_TX1_D3N</text>
<text x="83.4" y="48.9">MIPI_DSI_TX0_CLKP/LVDS_TX0_CLKP</text>
<text x="83.4" y="50.8">MIPI_DSI_TX0_CLKN/LVDS_TX0_CLKN</text>
<text x="222.4" y="48.9">MIPI_DSI_TX1_CLKP</text>
<text x="222.4" y="50.8">MIPI_DSI_TX1_CLKN</text>
<text x="63.1" y="104.6">HDMI_TX2P</text>
<text x="63.1" y="106.6">HDMI_TX2N</text>
<text x="118.7" y="107.6">HDMI_TX2N_PORT</text>
<text x="118.7" y="105.7">HDMI_TX2P_PORT</text>
<text x="63.1" y="110.4">HDMI_TX1P</text>
<text x="63.1" y="112.4">HDMI_TX1N</text>
<text x="118.7" y="113.4">HDMI_TX1N_PORT</text>
<text x="118.7" y="111.5">HDMI_TX1P_PORT</text>
<text x="198.2" y="110.4">EDP_TXD0P C17081</text>
<text x="198.2" y="112.4">EDP_TXD0N C17121</text>
<text x="248.4" y="111.7">EDP_TX_D0P</text>
<text x="248.4" y="113.6">EDP_TX_D0N</text>
<text x="63.1" y="116.2">HDMI_TX0P</text>
<text x="63.1" y="118.2">HDMI_TX0N</text>
<text x="118.7" y="119.2">HDMI_TX0N_PORT</text>
<text x="118.7" y="117.3">HDMI_TX0P_PORT</text>
<text x="198.2" y="116.2">EDP_TXD1P C17091</text>
<text x="198.2" y="118.2">EDP_TXD1N C17101</text>
<text x="248.4" y="117.4">EDP_TX_D1P</text>
<text x="248.4" y="119.4">EDP_TX_D1N</text>
<text x="63.1" y="124">HDMI_TXCLKP</text>
<text x="63.1" y="125.9">HDMI_TXCLKN</text>
<text x="118.7" y="125">HDMI_TXCLKP_PORT</text>
<text x="198.2" y="122">EDP_TXD2P C17111</text>
<text x="198.2" y="124">EDP_TXD2N C17131</text>
<text x="248.4" y="123.2">EDP_TX_D2P</text>
<text x="248.4" y="125.2">EDP_TX_D2N</text>
<text x="118.7" y="126.9">HDMI_TXCLKN_PORT</text>
<text x="198.2" y="127.8">EDP_TXD3P C17141</text>
<text x="198.2" y="129.7">EDP_TXD3N C17151</text>
<text x="248.4" y="129">EDP_TX_D3P</text>
<text x="248.4" y="131">EDP_TX_D3N</text>
<text x="118.7" y="136.6">HDMI_TX_HPDIN</text>
<text x="248.1" y="134.6">EDP_TX_AUXP</text>
<text x="248.1" y="136.6">EDP_TX_AUXN</text>
<text x="65.1" y="143.3">HDMI_TX_REXTR17131</text>
</g>
<g font-size="1.4">
<text x="30.9" y="1.4">5</text>
<text x="88.8" y="1.4">4</text>
<text x="146.7" y="1.4">3</text>
<text x="204.6" y="1.4">2</text>
<text x="262.6" y="1.4">1</text>
<text x=".5" y="26.1">D</text>
<text x="292" y="26.1">D</text>
<text x=".5" y="71.9">C</text>
<text x="292" y="71.9">C</text>
<text x=".5" y="117.8">B</text>
<text x="292" y="117.8">B</text>
<text x=".5" y="163.6">A</text>
<text x="292" y="163.6">A</text>
<text x="30.9" y="186.8">5</text>
<text x="88.8" y="186.8">4</text>
<text x="146.7" y="186.8">3</text>
<text x="204.6" y="186.8">2</text>
<text x="262.6" y="186.8">1</text>
</g>
</svg>
